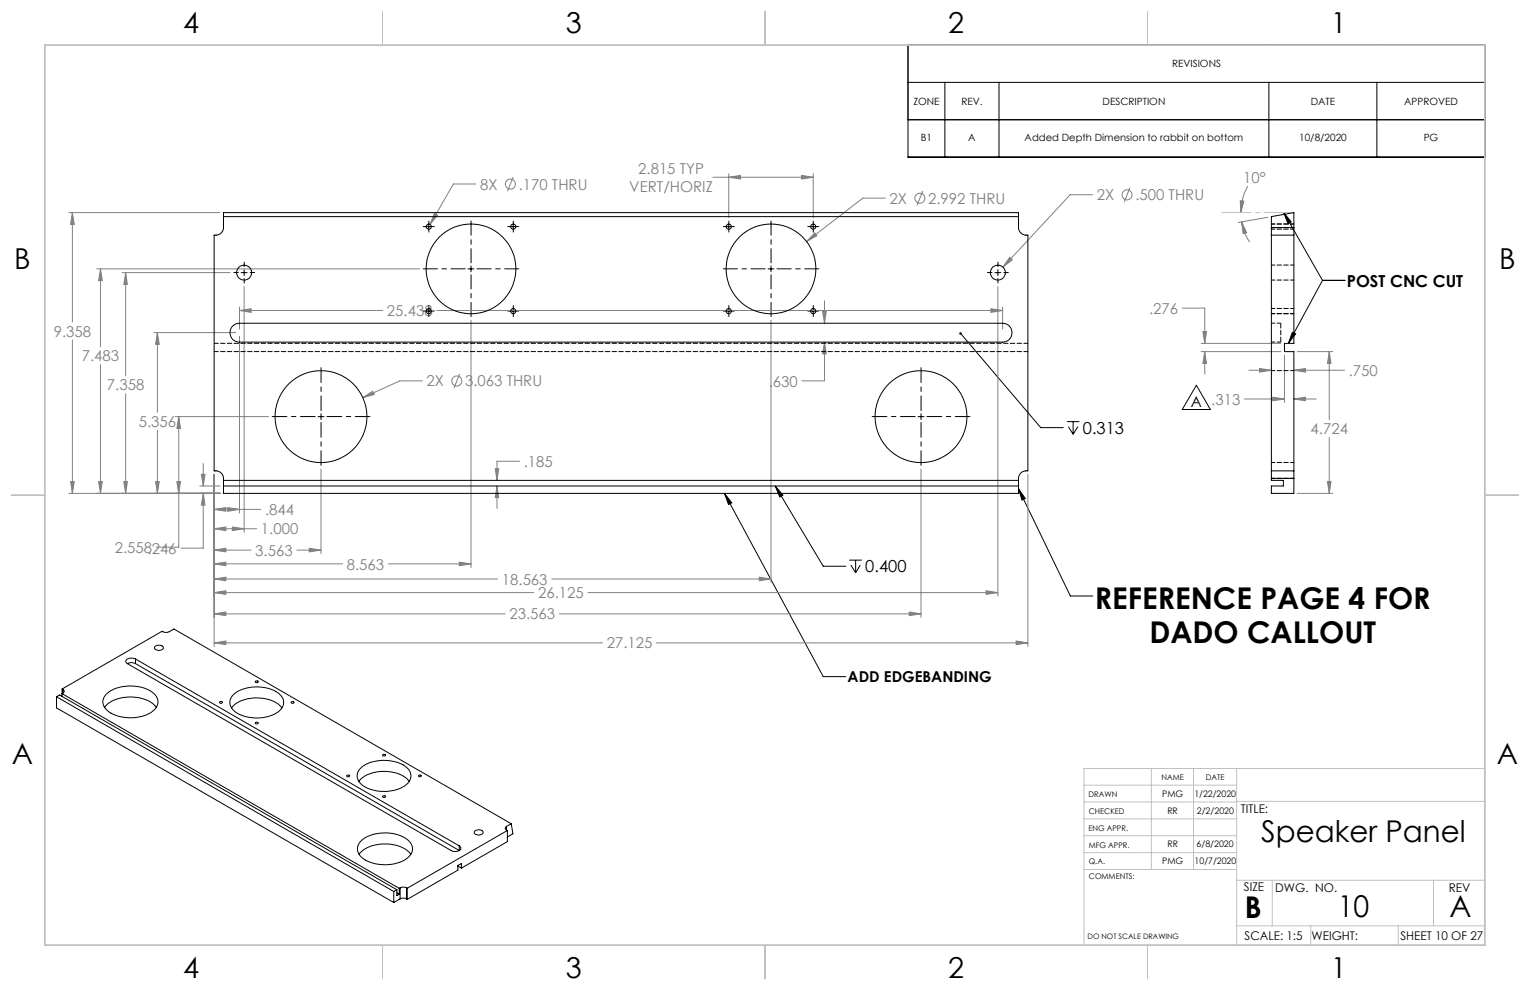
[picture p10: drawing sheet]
<svg xmlns="http://www.w3.org/2000/svg" width="432mm" height="279mm" viewBox="0 0 432 279" stroke-linecap="round" stroke-linejoin="round" font-family="sans-serif">
<g fill="none" stroke="#808080" stroke-width=".28">
<path d="M134.3 51.9h-6.3l-6.6 11.5M144.9 50l-1.7 4M201.2 50h28.3M205.7 50l3.3-.5v1zM205.7 49v12.4M226.2 49.5l3.3 .5-3.3 .5zM229.5 49v12.4M249.9 55.9h-6.4l-15.9 12.3M260.4 53.9l-1.6 4.1M308.4 55h-6.4l-18.9 20.4M318.9 53l-1.6 4M350 56.7l1 .1-.8 3.2z"/>
<path d="M352.2 52.5l-1.4 3.1-.5 2.2-.1 2.2M19.4 60h42.7M20.4 60l.6 3.3h-1.1zM20.4 60v30.9M27.3 75.9h91.1M28.4 75.9l.5 3.3h-1.1zM28.4 75.9v22M34.5 76.9h30.4M35.5 76.9l.4 3.4h-.9zM35.5 76.9v29.2M122.6 60.2l.9 .5-2.1 2.7zM229.9 65.7l.6 .8-2.9 1.7z"/>
<path d="M284.9 72.6l.8 .7-2.6 2.1zM350.4 62.6l1.4 3.1-1 .2zM350.4 62.6l1.2 3.8 1.1 1.9M357.8 61.3l-8.4 1.5M20.4 95.9v43.3M43.4 93.9h23.2M44.4 93.9l.5 3.3h-1zM44.4 93.9v22.5M67.6 87.6l3.3-.5v1.1zM67.6 86.6v6.3M67.6 94.9v49.9M67.6 87.6h40.4"/>
<path d="M68.9 80.9v69.3M123.3 87.6h159.7M132.9 90.4v69.8M217.6 90.4v74M232.2 87.9h1l-.5 3.3zM232.7 96.6v10.9h-6.4M232.7 84.9v6.3M232.7 96.6l.5 3.3h-1zM279.6 87.1l3.4 .5-3.4 .6zM281.6 80.9v87.3M283 86.6v6.3M333.7 87h6.3v9.9"/>
<path d="M339 99.2h22.5M339 96.9h22.5M339.5 93.6h1l-.5 3.3zM340 99.2v6.4M340 99.2l.5 3.4h-1zM366.1 99.2h10M375.1 99.2l.5 3.4h-1zM375.1 99.2v19.3M28.4 102.9v36.3M35.5 111.1v28.1M49.4 117.6h26.4M50.4 117.6l.5 3.3h-1z"/>
<path d="M50.4 117.6v36.8h-6.3M102.4 112.2l2.8-1.8 .4 .9zM119.2 107.5h-6.3l-10.5 4.7M129.7 105.5l-1.6 4M351.2 112.6h11.3M352.5 104.5h6.3M355.5 104l3.3 .5-3.3 .5zM359.2 112.1l3.3 .5-3.3 .5zM362.5 100.2v13.4M365.2 104.5h14.3M365.2 112.6h6.3M365.2 104.5l3.2-.5v1z"/>
<path d="M365.2 112.6l3.2-.5v1zM19.4 139.2h42.7M19.9 135.9h1.1l-.6 3.3zM27.8 135.9h1.1l-.5 3.3zM35 135.9h.9l-.4 3.3zM43.9 135.9h1l-.5 3.3zM44.4 121.4v17.8M49.9 135.9h1l-.5 3.3zM56.4 137.2h5.7M56.8 133.8h1.1l-.5 3.4zM57.4 139.2l.5 3.4h-1.1zM57.4 139.2v15.5h-6.4"/>
<path d="M57.4 130.8v6.4M60.4 133.9v48.5M90.6 132.4v23.8M139.8 132.3h1l-.5 3.3zM140.3 137.2v6.3M140.3 137.2l.5 3.2h-1zM146.6 130.2h-6.3v5.4M259.9 132.4v41.8M290.1 133.9v48.5M366.1 139.2h10M374.6 135.9h1l-.5 3.3zM375.1 123.5v15.7"/>
<path d="M60.4 143.8h13.2M60.4 155.3h10.4M60.4 149.2h12.1M60.4 159.1h36.3M60.4 143.8l3.3-.5v1zM60.4 155.3l3.3-.6v1.1zM60.4 149.2l3.3-.5v1.1zM60.4 159.1l3.3-.5v1.1zM64.3 143.3l3.3 .5-3.3 .5zM65.6 148.7l3.3 .5-3.3 .6zM83.7 155.3h6.9M87.3 154.7l3.3 .6-3.3 .5z"/>
<path d="M109.6 159.1h23.3M129.6 158.6l3.3 .5-3.3 .6zM60.4 167.3h90.3M60.4 173.2h82.2M60.4 163.4h80M60.4 167.3l3.3-.6v1zM60.4 173.2l3.3-.5v1zM60.4 163.4l3.3-.5v1zM155.7 163.4h61.9M157.8 173.2h102.1M165.9 167.3h115.7M214.3 162.9l3.3 .5-3.3 .5z"/>
<path d="M256.6 172.7l3.3 .5-3.3 .5zM278.3 166.7l3.3 .6-3.3 .4zM60.4 181.4h109.6M60.4 181.4l3.3-.5v1zM185.3 181.4h104.8M286.8 180.9l3.3 .5-3.3 .5z"/>
<circle cx="144" cy="52" r="1.42"/>
<circle cx="259.6" cy="55.9" r="1.42"/>
<circle cx="318.1" cy="55" r="1.41"/>
<circle cx="128.9" cy="107.5" r="1.41"/>
</g>
<g fill="none" stroke="#000" stroke-width=".28">
<path d="M256.3 12.7h162.8v31.6h-162.8zM256.3 33.8h162.8M256.3 23.2h162.8M266.7 23.2v21.1M281.9 23.2v21.1M358.1 23.2v21.1M388.6 23.2v21.1M68.1 76.9h1.6M68.9 76.1v1.7M120.2 64h1.6M121 63.1v1.7M132.1 75.9h1.7"/>
<path d="M132.9 75v1.7M144 64h1.7M144.9 63.1v1.7M204.9 64h1.6M205.7 63.1v1.7M216.7 75.9h1.7M217.6 75v1.7M228.7 64h1.6M229.5 63.1v1.7M280.8 76.9h1.7M281.6 76.1v1.7M362.3 60l2.1 2.6-.9 .5z"/>
<path d="M362.3 60l10.9 19.1M373.2 79.1h6.4M373.2 79.1l-9.6 17.8M120.2 87.8h1.6M121 87v1.6M144 87.8h1.7M144.9 87v1.6M204.9 87.8h1.6M205.7 87v1.6M228.7 87.8h1.6M229.5 87v1.6M271.1 94.1l22.6 26.6h6.4"/>
<path d="M364.7 93.8l1 .4-2.1 2.7zM89.7 117.6h1.7M90.6 116.7v1.7M259.1 117.6h1.7M259.9 116.7v1.7M301.1 119h3.5M302.9 119v3.6M337.6 108.7l4 6.9h-7.9zM204.5 139.2l2 2.7-.9 .5zM204.5 139.2l27.8 51.8h6.4M218.8 137.2l13.5 22.6h6.4M218.8 137.2l2.1 2.5-.8 .6z"/>
<path d="M287.4 137.9l1.9 2.8-.9 .4zM287.4 137.9l14.7 30.3h6.3M301.5 120.4l1.4 2.2M304.2 120.4l-1.3 2.2M239.7 158.1h3.5M240.1 159.5l1.4 2.1M241.5 158.1v3.5M242.8 159.5l-1.3 2.1"/>
</g>
<path d="M88.9 117.6h-12.1M90.6 115.9v-12.1M90.6 119.2v12.2M92.3 117.6h12.1M258.3 117.6h-12.2M259.9 115.9v-12.1M259.9 119.2v12.2M261.6 117.6h12.1" fill="none" stroke="#000" stroke-width=".28" stroke-dasharray="15.2 1.3 1.3 1.3" stroke-dashoffset="11.1"/>
<g fill="none" stroke="#000" stroke-width=".28" stroke-dasharray="15.2 1.3 1.3 1.3">
<path d="M67.2 76.9h-1.2M68.9 75.3v-1.3M68.9 78.6v1.3M70.6 76.9h1.3M120.2 63.9h-.7M121 63.1v-.7M121 64.8v.7M121.9 63.9h.7M144 63.9h-.7M144.9 63.1v-.7M144.9 64.8v.7M145.7 63.9h.7"/>
<path d="M204.9 63.9h-.8M205.7 63.1v-.7M205.7 64.8v.7M206.5 63.9h.7M228.7 63.9h-.7M229.5 63.1v-.7M229.5 64.8v.7M230.4 63.9h.7M280 76.9h-1.3M281.6 75.3v-1.3M281.6 78.6v1.3M283.3 76.9h1.3"/>
<path d="M120.2 87.8h-.7M121 86.9v-.7M121 88.6v.7M121.9 87.8h.7M144 87.8h-.7M144.9 86.9v-.7M144.9 88.6v.7M145.7 87.8h.7M204.9 87.8h-.8M205.7 86.9v-.7M205.7 88.6v.7M206.5 87.8h.7"/>
<path d="M228.7 87.8h-.7M229.5 86.9v-.7M229.5 88.6v.7M230.4 87.8h.7"/>
</g>
<path d="M131.3 75.9h-11.9M132.9 74.2v-11.8M132.9 77.5v11.9M134.6 75.9h11.8M215.9 75.9h-11.8M217.6 74.2v-11.8M217.6 77.5v11.9M219.3 75.9h11.8" fill="none" stroke="#000" stroke-width=".28" stroke-dasharray="15.2 1.3 1.3 1.3" stroke-dashoffset="11.2"/>
<path d="M365.2 60h-20.4" fill="none" stroke="#c0c0c0" stroke-width=".28" stroke-dasharray="15.2 1.3 1.3 1.3" stroke-dashoffset="7"/>
<g fill="none" stroke="#c0c0c0" stroke-width=".28">
<path d="M108 3.2v9.5M215.9 3.2v9.5M323.8 3.2v9.5M3.1 139.7h9.6M419.1 139.7h9.5M324.9 216.9v28.5M336.8 216.9v28.5M349 216.9v49.8M419.1 216.9h-113.2v49.8M305.9 231.1h43.1M305.9 226.3h43.1M305.9 221.6h43.1"/>
<path d="M305.9 235.9h43.1M349 226.2h70.1M305.9 240.6h43.1M306 245.4h43M349 248.4h70.1M359.1 248.4v12.9M404.6 248.4v12.9M108 266.7v9.6M215.9 266.7v9.6M323.8 266.7v9.6M349 261.3h70.1M369.9 261.3v5.4"/>
<path d="M394.6 261.3v5.4"/>
</g>
<path d="M12.7 12.7h406.4v254h-406.4z" fill="none" stroke="#c0c0c0" stroke-width=".5"/>
<g fill="#000">
<path d="M204.5 139.2l2 2.7-.9 .5zM287.4 137.9l1.9 2.8-.9 .4z"/>
<path d="M362.3 60l2.1 2.6-.9 .5zM364.7 93.8l1 .4-2.1 2.7z"/>
<path d="M270.9 93.8a.33 .33 0 0 0 0 .6 .33 .33 0 0 0 .5-.3 .33 .33 0 0 0-.5-.3l.2 .3zM218.8 137.2l2.1 2.5-.8 .6z"/>
</g>
<g fill="#808080">
<path d="M350 56.7l1 .1-.8 3.2zM350.4 62.6l1.4 3.1-1 .2z"/>
<path d="M19.9 135.9h1.1l-.6 3.3zM20.4 60l.6 3.3h-1.1zM57.4 139.2l.5 3.4h-1.1zM56.8 133.8h1.1l-.5 3.4zM49.9 135.9h1l-.5 3.3zM50.4 117.6l.5 3.3h-1zM43.9 135.9h1l-.5 3.3zM44.4 93.9l.5 3.3h-1zM35 135.9h.9l-.4 3.3zM35.5 76.9l.4 3.4h-.9zM60.4 181.4l3.3-.5v1zM286.8 180.9l3.3 .5-3.3 .5zM60.4 143.8l3.3-.5v1zM64.3 143.3l3.3 .5-3.3 .5zM60.4 155.3l3.3-.6v1.1zM87.3 154.7l3.3 .6-3.3 .5zM60.4 149.2l3.3-.5v1.1zM65.6 148.7l3.3 .5-3.3 .6zM60.4 167.3l3.3-.6v1zM278.3 166.7l3.3 .6-3.3 .4zM60.4 173.2l3.3-.5v1zM256.6 172.7l3.3 .5-3.3 .5zM139.8 132.3h1l-.5 3.3zM140.3 137.2l.5 3.2h-1zM102.4 112.2l3.2-.9-.4-.9zM284.9 72.6l-1.8 2.8 2.6-2.1zM232.2 87.9h1l-.5 3.3zM232.7 96.6l.5 3.3h-1zM67.6 87.6l3.3-.5v1.1zM279.6 87.1l3.4 .5-3.4 .6zM60.4 159.1l3.3-.5v1.1zM129.6 158.6l3.3 .5-3.3 .6zM60.4 163.4l3.3-.5v1zM214.3 162.9l3.3 .5-3.3 .5zM27.8 135.9h1.1l-.5 3.3zM28.4 75.9l.5 3.3h-1.1zM229.9 65.7l-2.3 2.5 2.9-1.7zM226.2 49.5l3.3 .5-3.3 .5zM205.7 50l3.3-.5v1zM122.6 60.2l-1.2 3.2 2.1-2.7zM355.5 104l3.3 .5-3.3 .5zM365.2 104.5l3.2-.5v1zM374.6 135.9h1l-.5 3.3zM375.1 99.2l.5 3.4h-1zM339.5 93.6h1l-.5 3.3zM340 99.2l.5 3.4h-1zM365.2 112.6l3.2-.5v1zM359.2 112.1l3.3 .5-3.3 .5z"/>
</g>
<g fill="none" stroke="#000" stroke-width=".28">
<path d="M63.1 60h224.3v4.2a2.24 2.24 0 0 0 2.7 2.2v66.5a2.22 2.22 0 0 0-2.7 2.1v4.2h-224.3v-4.2a2.24 2.24 0 0 0-2.7-2.1v-66.5a2.22 2.22 0 0 0 2.7-2.2zM63.1 61.1h224.3M358.8 64.2v2.2M358.8 64.2v-3.1l6.4-1.1v4.2M358.8 66.4v66.5M358.8 66.4h6.4M358.8 64.2h6.4M365.2 64.2v2.2M365.2 66.4v30.5h-2.7v2.3h2.7v33.7M65.5 92.2a2.67 2.67 0 0 1 2.1-1h215.4a2.66 2.66 0 0 1 2.6 2.7 2.66 2.66 0 0 1-2.6 2.7h-215.4a2.67 2.67 0 0 1-2.4-1.5 2.67 2.67 0 0 1 .3-2.9zM63.1 135.6h224.3M63.1 137.2h224.3"/>
<path d="M358.8 132.9v2.1M358.8 135v.6h3.4v1.6h-3.4v2h6.4v-4.2M358.8 132.9h6.4M358.8 135h6.4M365.2 132.9v2.1M15.9 196.6v3.2l95.2 54.9M15.9 196.6l95.2 55M15.9 196.6l.9-.5 95.2 55M17.5 195.8l95.2 54.9M17.5 195.8v.7M17.5 194.5l28.3-16.3a2.07 2.07 0 0 0 2 .1l1.3-.8 95.2 55M17.5 194.5l.2 .1"/>
<path d="M17.5 194.5v1.3M17.7 194.6a.55 .55 0 0 1 .4 .5 .55 .55 0 0 1-.4 .5M17.7 195.6l-.2 .2M17.7 194.6v1M29.5 199.6a9.6 9.6 0 0 1 9-2.8 7.8 7.8 0 0 1 5.6 2.8M29.8 196.1a11 11 0 0 1 10.7-2 5.2 5.2 0 0 1 4.1 3.9 4.5 4.5 0 0 1-3.7 3.9 11.5 11.5 0 0 1-10.9-1.7 2.9 2.9 0 0 1-.2-4.1zM35.9 187.3l91.5 52.8a1.84 1.84 0 0 0 2.7-.8l-.5-.6M35.9 187.3l1-.3 1.3 .3M38.2 186a1.86 1.86 0 0 0-2.7 .8l.4 .5M38.2 186l91.4 52.7M38.2 187.3l91.4 52.7v-1.3M38.2 186v1.3"/>
<path d="M43.7 182.5a1.44 1.44 0 0 1 2.4 .5 1.58 1.58 0 0 1-2.5-.1zM61.9 198.2a.38 .38 0 0 1 .5-.2 .38 .38 0 0 1 .3 .4l-.5 .1zM65.4 199.8a8.5 8.5 0 0 1 7.5-2.8 8.2 8.2 0 0 1 6.7 2.8M65.5 196.4a10.6 10.6 0 0 1 10.6-2 4.8 4.8 0 0 1 3.9 3.8 4.5 4.5 0 0 1-3.8 3.8 11.1 11.1 0 0 1-10.2-1.5 2.89 2.89 0 0 1-.5-4.1zM72.1 192.2l.7 .1a.36 .36 0 0 1-.3 .4 .36 .36 0 0 1-.4-.5zM82.2 198.2a.38 .38 0 0 1 .4-.2 .38 .38 0 0 1 .3 .4l-.5 .1zM72.1 203.9l.7 .1a.36 .36 0 0 1-.3 .3 .36 .36 0 0 1-.4-.4zM97.9 218.9a.38 .38 0 0 1 .4-.2 .38 .38 0 0 1 .3 .4l-.5 .1zM102.2 216.4a11.3 11.3 0 0 1 12.5 .1 3.1 3.1 0 0 1-.8 5.5 11.4 11.4 0 0 1-12-.7 2.99 2.99 0 0 1 .3-4.9zM108 213a.38 .38 0 0 1 .5-.1 .38 .38 0 0 1 .2 .4h-.6zM118.2 218.8l.7 .1a.36 .36 0 0 1-.4 .3 .36 .36 0 0 1-.3-.4zM101.3 220.5a10.2 10.2 0 0 1 11-2.2l1.7 .8 1.5 1.4"/>
<path d="M101.6 237.6a10.8 10.8 0 0 1 10.8-2 4.7 4.7 0 0 1 4 4.3 5.8 5.8 0 0 1-5 3.9 10.4 10.4 0 0 1-9.9-2.5 2.83 2.83 0 0 1 .1-3.7zM108 224.7a.38 .38 0 0 1 .5-.2 .38 .38 0 0 1 .2 .5h-.6zM134.1 234.5a1.44 1.44 0 0 1 2.2 .6 1.44 1.44 0 0 1-2.5-.3zM142.9 233.2a.57 .57 0 0 0-.3 .6 .57 .57 0 0 0 .3 .5M142.9 234.3l.3 .1M142.9 233.2v1.1M143.2 234.4l-28.3 16.3M143.2 234.4v3.1l-13 7.5M144.3 232.5l-1.4 .7M144.3 232.5l.4 2.8-1.5 .9M101.4 241.1a9.5 9.5 0 0 1 8.9-2.8 8.2 8.2 0 0 1 5.7 2.8M111.1 251.6v3.1"/>
<path d="M112 251.1l-.9 .5M112 251.1v1.7l.7-.4M112 252l.7 .4M112.7 250.7v1.7M112.9 250.6a2.02 2.02 0 0 1 1.8 0M112.9 253.7a2.02 2.02 0 0 1 1.8 0M112.9 250.6l-.2 .1M112.9 250.6v3.1M112.9 253.7l-1.8 1M114.7 250.6l.2 .1M114.7 250.6v3.1M114.7 253.7l.2 .1"/>
<path d="M114.9 250.7v3.1M129.2 244.4l1 .6M130.2 245v-1.3l-1 .6v1.3l-14.3 8.2"/>
<circle cx="68.9" cy="76.9" r="2.11"/>
<circle cx="121" cy="64" r=".72"/>
<circle cx="132.9" cy="75.9" r="12.7"/>
<circle cx="144.8" cy="64" r=".73"/>
<circle cx="205.7" cy="64" r=".72"/>
<circle cx="217.6" cy="75.9" r="12.7"/>
<circle cx="229.5" cy="64" r=".73"/>
<circle cx="281.6" cy="76.9" r="2.11"/>
<circle cx="121" cy="87.8" r=".72"/>
<circle cx="144.9" cy="87.8" r=".73"/>
<circle cx="205.7" cy="87.8" r=".72"/>
<circle cx="229.5" cy="87.8" r=".73"/>
<circle cx="90.6" cy="117.6" r="13"/>
<circle cx="259.9" cy="117.6" r="13"/>
</g>
<path d="M60.4 96.9h229.7M60.4 99.2h229.7" fill="none" stroke="#000" stroke-width=".28" stroke-dasharray="1.3 .6" stroke-dashoffset=".1"/>
<path d="M358.8 79h6.4M358.8 64.7h6.4M365.2 64.2h-6.4M365.2 74.8h-6.4M365.2 63.2h-6.4M358.8 88.5h6.4M361.5 96.5h-2.7M361.5 91.2h-2.7M365.2 87.1h-6.4M365.2 104.6h-6.4M358.8 135h6.4M358.8 130.5h6.4" fill="none" stroke="#000" stroke-width=".28" stroke-dasharray="1.3 .6" stroke-dashoffset=".3"/>
<path d="M361.5 91.2v5.3" fill="none" stroke="#000" stroke-width=".28" stroke-dasharray="1.3 .6" stroke-dashoffset="-.1"/>
<g font-size="8.5">
<text x="309" y="172">REFERENCE PAGE 4 FOR</text>
<text x="324.4" y="181.4">DADO CALLOUT</text>
<text x="355.9" y="237.7">Speaker Panel</text>
<text x="351.3" y="259">B</text>
<text x="377.5" y="258.9">10</text>
<text x="409.1" y="258.9">A</text>
</g>
<g font-size="8.1">
<text x="51.7" y="9.3">4</text>
<text x="159.7" y="9.3">3</text>
<text x="267.6" y="9.3">2</text>
<text x="375.6" y="9.3">1</text>
<text x="4" y="76">B</text>
<text x="423.1" y="76">B</text>
<text x="3.3" y="215.7">A</text>
<text x="422.4" y="215.7">A</text>
<text x="51.7" y="276">4</text>
<text x="159.7" y="276">3</text>
<text x="267.6" y="276">2</text>
<text x="375.6" y="276">1</text>
</g>
<g font-size="4.7">
<text x="380.1" y="80.9">POST CNC CUT</text>
<text x="305.6" y="122.4">0.313</text>
<text x="244.2" y="161.5">0.400</text>
</g>
<g font-size="4.2" fill="#808080">
<text x="135.5" y="53.5">8X</text>
<text x="146.4" y="53.5">.170 THRU</text>
<text x="180.1" y="49.1">2.815 TYP</text>
<text x="350.8" y="51.6">10°</text>
<text x="177.6" y="54.1">VERT/HORIZ</text>
<text x="251.1" y="57.5">2X</text>
<text x="262" y="57.5">2.992 THRU</text>
<text x="309.5" y="56.5">2X</text>
<text x="320.4" y="56.5">.500 THRU</text>
<text x="109.2" y="89.2">25.438</text>
<text x="324.3" y="88.6">.276</text>
<text x="15.2" y="95">9.358</text>
<text x="23.1" y="102">7.483</text>
<text x="380.7" y="106.1">.750</text>
<text x="30.2" y="110.2">7.358</text>
<text x="120.4" y="109.1">2X</text>
<text x="131.3" y="109.1">3.063 THRU</text>
<text x="217" y="109.1">.630</text>
<text x="39.2" y="120.5">5.356</text>
<text x="369.9" y="122.6">4.724</text>
<text x="147.8" y="131.8">.185</text>
<text x="74.8" y="145.4">.844</text>
<text x="32.4" y="156">2.558.246</text>
<text x="73.6" y="150.8">1.000</text>
<text x="72" y="156.8">3.563</text>
<text x="97.8" y="160.7">8.563</text>
<text x="141.6" y="165">18.563</text>
<text x="151.9" y="168.8">26.125</text>
<text x="143.8" y="174.8">23.563</text>
<text x="171.2" y="183">27.125</text>
</g>
<g font-size="4.2">
<text x="336.1" y="115">A .313</text>
<text x="239.2" y="192.5">ADD EDGEBANDING</text>
</g>
<g font-size="3.4">
<text x="350.2" y="229.5">TITLE:</text>
<text x="351.1" y="251.6">SIZE</text>
<text x="359.9" y="251.6">DWG. NO.</text>
<text x="408.9" y="251.7">REV</text>
<text x="351.2" y="265.2">SCALE: 1:5</text>
<text x="370.1" y="265.3">WEIGHT:</text>
<text x="395.2" y="265.3">SHEET 10 OF 27</text>
</g>
<g font-size="2.8">
<text x="330.8" y="19">REVISIONS</text>
<text x="257.8" y="29.6">ZONE</text>
<text x="271.3" y="29.6">REV.</text>
<text x="311.2" y="29.6">DESCRIPTION</text>
<text x="369.9" y="29.6">DATE</text>
<text x="396.3" y="29.6">APPROVED</text>
<text x="259.9" y="39.8">B1</text>
<text x="273.3" y="39.8">A</text>
<text x="289.2" y="39.8">Added Depth Dimension to rabbit on bottom</text>
<text x="366.7" y="39.8">10/8/2020</text>
<text x="401.8" y="39.8">PG</text>
</g>
<g font-size="2.5">
<text x="328" y="224.8">PMG</text>
<text x="337.1" y="224.9">1/22/2020</text>
<text x="329.5" y="229.6">RR</text>
<text x="337.8" y="229.7">2/2/2020</text>
<text x="329.5" y="239.1">RR</text>
<text x="337.7" y="239.1">6/8/2020</text>
<text x="328" y="243.9">PMG</text>
<text x="337.2" y="243.8">10/7/2020</text>
</g>
<g font-size="2.2">
<text x="327.8" y="220.1">NAME</text>
<text x="340.3" y="220.2">DATE</text>
<text x="307.2" y="224.9">DRAWN</text>
<text x="307.3" y="229.8">CHECKED</text>
<text x="307.2" y="234.5">ENG APPR.</text>
<text x="307.3" y="239.2">MFG APPR.</text>
<text x="307.3" y="243.9">Q.A.</text>
<text x="307.3" y="248.1">COMMENTS:</text>
</g>
<text font-size="2.1" x="307" y="265">DO NOT SCALE DRAWING</text>
</svg>
